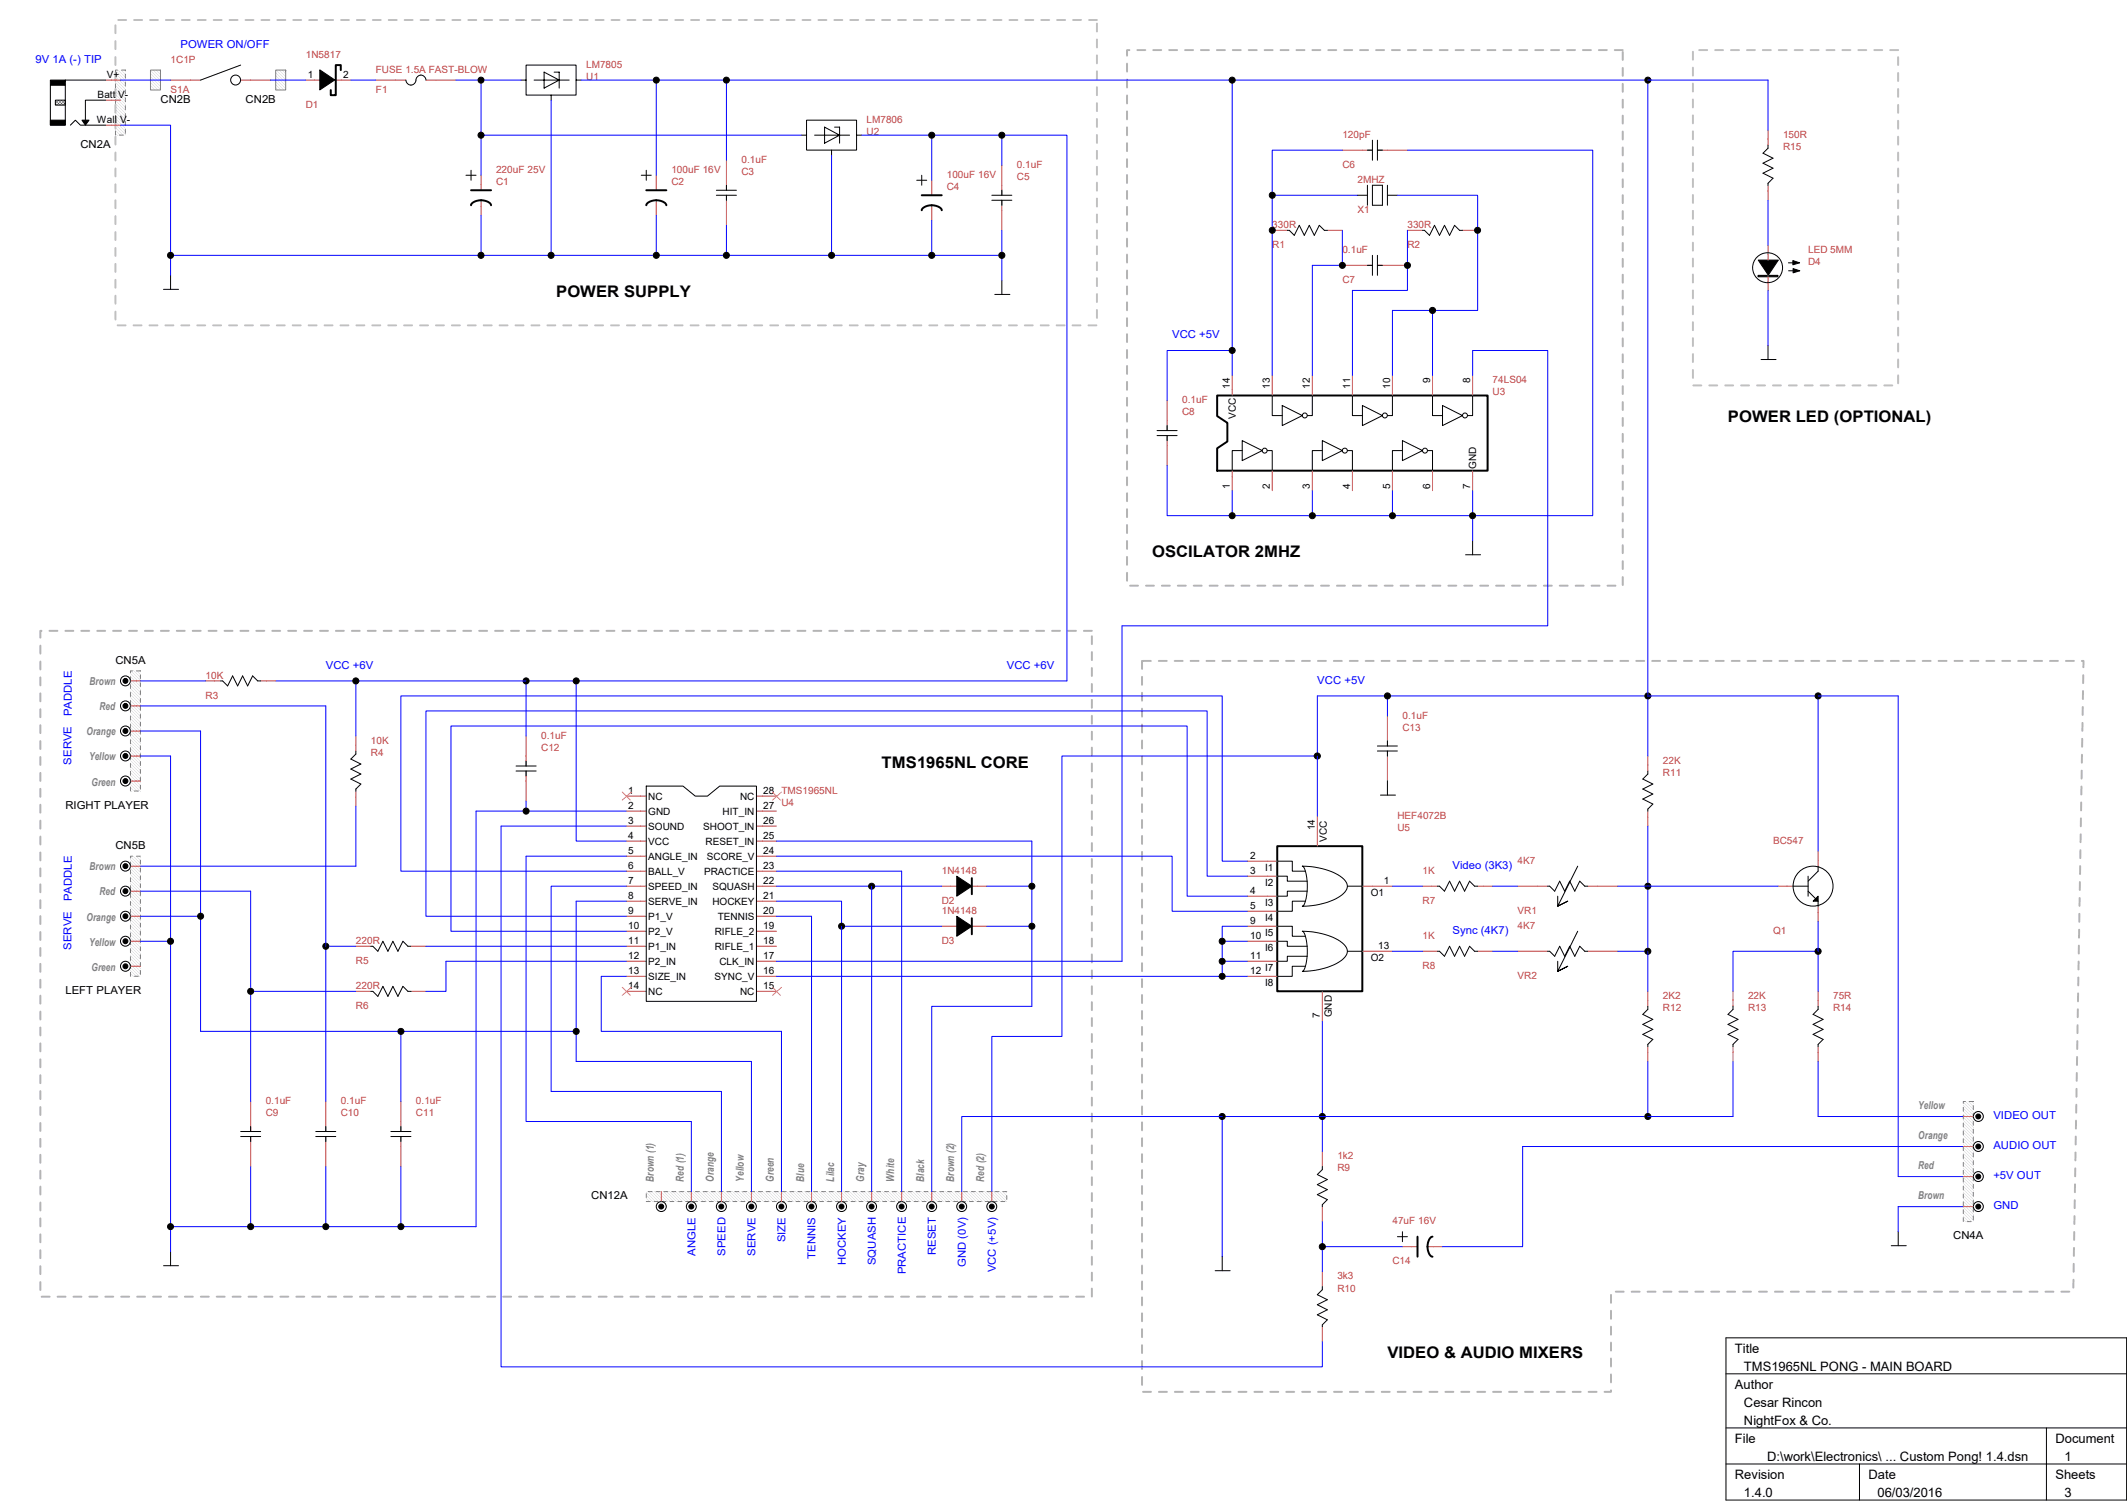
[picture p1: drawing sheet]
<svg xmlns="http://www.w3.org/2000/svg" width="594mm" height="420mm" viewBox="0 0 594 420" stroke-linecap="round" stroke-linejoin="round" font-family="sans-serif">
<path d="M472.8 14h57.4v93.7h-57.4z" fill="none" stroke="#c0c0c0" stroke-width=".55" stroke-dasharray="2.2 2.2"/>
<path d="M548.4 307.7h2.8v33.6h-2.8z" fill="#fff"/>
<path d="M548.4 307.7h2.8v33.6h-2.8z" fill-rule="evenodd" fill="#c0c0c0" stroke="#808080" stroke-width=".28" stroke-dasharray="1.1 1.1"/>
<path d="M77 19.6h2.8v5.5h-2.8z" fill="#fff"/>
<path d="M77 19.6v5.5h2.8v-5.5z" fill-rule="evenodd" fill="#c0c0c0" stroke="#808080" stroke-width=".28"/>
<path d="M42 19.6h2.8v5.5h-2.8z" fill="#fff"/>
<path d="M42 19.6v5.5h2.8v-5.5z" fill-rule="evenodd" fill="#c0c0c0" stroke="#808080" stroke-width=".28"/>
<path d="M180.5 332.9h100.7v2.8h-100.7z" fill="#fff"/>
<path d="M180.5 332.9h100.7v2.8h-100.7z" fill-rule="evenodd" fill="#c0c0c0" stroke="#808080" stroke-width=".28" stroke-dasharray="1.1 1.1"/>
<path d="M32.3 19.6h2.7v18.1h-2.7z" fill="#fff"/>
<path d="M32.3 19.6h2.7v18.1h-2.7z" fill-rule="evenodd" fill="#c0c0c0" stroke="#808080" stroke-width=".28" stroke-dasharray="1.1 1.1"/>
<path d="M314.8 14h138.4v149.6h-138.4zM11.3 176.2h293.7v186h-293.7zM319 184.6v204.2h131v-28h129.1l2.8-176.2h-262.9" fill="none" stroke="#b4b4b4" stroke-width=".55" stroke-dasharray="2.2 2.2"/>
<path d="M32.3 5.6h274.1v85.3h-274.1z" fill="none" stroke="#c0c0c0" stroke-width=".55" stroke-dasharray="2.2 2.2"/>
<g fill="none" stroke="#000" stroke-width=".28">
<path d="M67.2 18.2l-11.2 4.2M146.9 18.2h14v8.4h-14zM14.1 23.8h4.1v11.1h-4.1zM18.3 22.4h11.2M19.7 35l1.4-1.4 1.4 1.4h7M29.5 28h-5.7v5.6M113.4 22.4a1.46 1.46 0 0 0 1.6 1.4 1.46 1.46 0 0 0 1.2-1.8 1.4 1.4 0 0 1 2-.9l.6 .7 .2 .6M145.5 22.4h1.4M149.2 22.4h9.8M152 20.2l4.2 2.2-4.2 2.2zM153.9 26.6v1.4M154.8 20.2h1.4v4.4"/>
<path d="M160.9 22.4h1.4M223.9 37.8h1.4M225.3 33.6h13.9v8.3h-13.9zM227.5 37.8h9.8M230.3 35.5l4.2 2.3-4.2 2.2zM233.1 35.5h1.4v4.5M239.3 37.8h1.4M383.3 39.2v5.6M384.7 39.2v5.6M130.1 49h2.9M131.6 47.6v2.8M179.1 49h2.8"/>
<path d="M180.5 47.6v2.8M200.1 53.1h5.6M200.1 54.5h5.6M202.9 51.8v1.3M202.9 54.5v1.4M232.3 42v1.3M256 50.4h2.8M257.4 49v2.8M277 54.5h5.6M277 55.9h5.6M279.8 53.1v1.4M279.8 55.9v1.4"/>
<path d="M379.1 54.5h2.8M381.9 51.8v5.5M381.9 42h1.4M383.3 51.8h2.8v5.5h-2.8zM384.7 42h1.4M387.5 54.5h2.8M387.5 51.8v5.5M493.8 40.6v.8l-1.4 1.4 2.8 1.4-2.8 1.4 2.8 1.4-2.8 1.4 2.8 1.4-1.4 1.4v.6M47.6 76.9v3.9M279.8 78.3v4M359.6 64.3h.5l1.4 1.4 1.4-2.8 1.4 2.8 1.4-2.8 1.4 2.8 1.4-2.8 1.4 1.4h.8M381.9 74.1h1.4"/>
<path d="M383.3 71.3v5.6M384.7 71.3v5.6M384.7 74.1h1.4M397.3 64.3h.6l1.4 1.4 1.4-2.8 1.4 2.8 1.4-2.8 1.4 2.8 1.4-2.8 1.4 1.4h.8M499.5 73.4h1.7M499.5 75.6h1.8M45.7 80.8h4.2M277.8 82.3h4.3M493.8 96.5v3.9M326 118.9v1.4M355.3 110.5v5.6h2.8M358.1 113.3l5.6 2.8-5.6 2.8z"/>
<path d="M366.5 110.5v5.6h-1.4M377.7 110.5v5.6h2.8M380.5 113.3l5.6 2.8-5.6 2.8zM388.9 110.5v5.6h-1.4M400.1 110.5v5.6h2.8M402.9 113.3l5.6 2.8-5.6 2.8zM411.3 110.5v5.6h-1.4M491.9 100.4h4.2M323.2 120.3h5.6M323.2 121.7h5.6M326 121.7v1.4M347 123.1l5.5 2.8-5.5 2.8z"/>
<path d="M347 125.9h-2.8v5.6M353.9 125.9h1.4v5.6M369.3 123.1l5.6 2.8-5.6 2.8zM369.3 125.9h-2.8v5.6M376.3 125.9h1.4v5.6M391.7 123.1l5.6 2.8-5.6 2.8zM391.7 125.9h-2.8v5.6M398.7 125.9h1.4v5.6M409.3 155h4.2M411.3 151.1v3.9M61.6 190.2h.6l1.4 1.4 1.4-2.8 1.4 2.8 1.4-2.8 1.4 2.8 1.4-2.8 1.4 1.4h.8M99.4 209.8v.9l-1.4 1.3 2.8 1.4-2.8 1.4 2.8 1.4-2.8 1.4 2.8 1.4-1.4 1.4v.6"/>
<path d="M144.1 214h5.6M144.1 215.4h5.6M146.9 212.6v1.4M146.9 215.4v1.4M180.5 219.6h10.3l3.4 2.8h3.4l3.4-2.8h10.3v60.1h-30.8zM384.7 208.4h5.6M384.7 209.8h5.6M387.5 207v1.4M387.5 209.8v1.4M387.5 218.2v3.9M460.2 215.4v.8l-1.4 1.4 2.8 1.4-2.8 1.4 2.8 1.4-2.8 1.4 2.8 1.4-1.4 1.4v.6M385.6 222.1h4.2"/>
<path d="M356.7 240.6h4.2v2.8h3.7M356.7 244.8h2.9v1.4h5.5M356.7 258.8h4.2v2.8h3.7M363.7 242a17.3 17.3 0 0 1 11.9 3.9 2.6 2.6 0 0 1-.8 4.1 19.2 19.2 0 0 1-11.1 3.2l.4-.2a14.5 14.5 0 0 0 .7-8.6l-.4-1.7zM364.6 251.8h-3.7v2.8h-4.2M365.1 249h-5.5v1.4h-2.9M376.3 247.6h4.2M401.5 247.6h.6l1.4 1.4 1.4-2.8 1.4 2.8 1.4-2.8 1.4 2.8 1.4-2.8 1.4 1.4h.8M432.3 247.6h.5l1.4 1.4 1.4-2.8 1.4 2.8 1.4-2.8 1.4 2.8 1.4-2.8 1.4 1.4h.9M440.7 242l-5.6 11.2 2.8-1.4-2.8 1.4v-2.8M500.8 247.6h4.2M505 244.8v5.6"/>
<path d="M505 249l2.8 2.8v1.4M507.8 242v1.4l-2.8 2.8M103.6 264.4h.5l1.4 1.3 1.4-2.7 1.4 2.7 1.4-2.7 1.4 2.7 1.4-2.7 1.4 1.4h.9M103.6 276.9h.5l1.4 1.4 1.4-2.8 1.4 2.8 1.4-2.8 1.4 2.8 1.4-2.8 1.4 1.4h.9M356.7 263h2.9v1.4h5.5M363.7 260.2a17.3 17.3 0 0 1 11.9 3.9 2.6 2.6 0 0 1-.8 4.1 19.4 19.4 0 0 1-11.1 3.2l.4-.2a14.5 14.5 0 0 0 .7-8.6l-.4-1.8zM364.6 269.9h-3.7v2.9h-4.2M365.1 267.1h-5.5v1.4h-2.9M376.3 265.7h4.2M401.5 265.7h.6l1.4 1.4 1.4-2.7 1.4 2.7 1.4-2.7 1.4 2.7 1.4-2.7 1.4 1.3h.8M432.3 265.7h.5l1.4 1.4 1.4-2.7 1.4 2.7 1.4-2.7 1.4 2.7 1.4-2.7 1.4 1.3h.9M440.7 260.2l-5.6 11.2 2.8-1.5-2.8 1.5v-2.9"/>
<path d="M460.2 281.1v.9l-1.4 1.4 2.8 1.4-2.8 1.4 2.8 1.4-2.8 1.4 2.8 1.4-1.4 1.4v.5M484 281.1v.9l-1.4 1.4 2.8 1.4-2.8 1.4 2.8 1.4-2.8 1.4 2.8 1.4-1.4 1.4v.5M507.8 281.1v.9l-1.4 1.4 2.8 1.4-2.8 1.4 2.8 1.4-2.8 1.4 2.8 1.4-1.4 1.4v.5M67.2 316.1h5.6M67.2 317.5h5.6M70 314.7v1.4M70 317.5v1.4M88.2 316.1h5.6M88.2 317.5h5.6M91 314.7v1.4M91 317.5v1.4M109.2 316.1h5.6"/>
<path d="M109.2 317.5h5.6M112 314.7v1.4M112 317.5v1.4M369.3 325.9v.8l-1.4 1.4 2.8 1.4-2.8 1.4 2.8 1.4-2.8 1.4 2.8 1.4-1.4 1.4v.6M45.7 353.6h4.2M47.6 349.7v3.9M339.4 355h4.2M341.4 351.1v3.9M369.3 359.5v.8l-1.4 1.4 2.8 1.4-2.8 1.4 2.8 1.4-2.8 1.4 2.8 1.4-1.4 1.4v.5M390.3 345.5h2.8M391.7 344.1v2.8M528.2 348h4.2"/>
<path d="M530.2 344.1v3.9"/>
<circle cx="65.8" cy="22.4" r="1.39"/>
<circle cx="493.7" cy="74.8" r="4.2"/>
<circle cx="364.4" cy="116.1" r=".69"/>
<circle cx="386.8" cy="116.1" r=".69"/>
<circle cx="409.2" cy="116.1" r=".69"/>
<circle cx="353.2" cy="125.9" r=".69"/>
<circle cx="375.6" cy="125.9" r=".7"/>
<circle cx="398" cy="125.9" r=".69"/>
<circle cx="506.4" cy="247.6" r="5.6"/>
<circle cx="552.6" cy="311.9" r="1.39"/>
<circle cx="552.6" cy="328.7" r="1.39"/>
<circle cx="552.6" cy="337.1" r="1.39"/>
<circle cx="552.6" cy="320.3" r="1.39"/>
</g>
<g fill="none" stroke="#c04040" stroke-width=".28">
<path d="M29.5 22.4h4.1M29.5 35h4.1M29.5 28h4.1M47.6 22.4h8.4M67.2 22.4h8.4M85.4 22.4h4.2M93.8 22.4h4.2M105 22.4h8.4M119 22.4h8.4M493.8 36.4v4.2M134.4 49v4.1M134.4 55.9v4.2"/>
<path d="M183.3 49v4.1M183.3 55.9v4.2M202.9 44.8v8.3M202.9 54.5v8.4M260.2 50.4v4.1M260.2 57.3v4.3M279.8 46.2v8.3M279.8 55.9v8.4M374.9 42h8.4M384.7 42h8.4M493.8 51.8v4.1M355.3 64.3h4.3"/>
<path d="M370.7 64.3h4.2M374.9 74.1h8.4M384.7 74.1h8.4M393.1 64.3h4.2M408.5 64.3h4.2M493.8 68.5v4.2M493.8 76.9v4.2M326 111.9v8.4M344.2 104.9v5.6M355.3 104.9v5.6M366.5 104.9v5.6M377.7 104.9v5.6"/>
<path d="M388.9 104.9v5.6M400.1 104.9v5.6M411.3 104.9v5.6M326 121.7v8.4M344.2 131.5v5.6M355.3 131.5v5.6M366.5 131.5v5.6M377.7 131.5v5.6M388.9 131.5v5.6M400.1 131.5v5.6M411.3 131.5v5.6M57.4 190.2h4.2"/>
<path d="M72.8 190.2h4.2M99.4 205.6v4.2M146.9 205.6v8.4M146.9 215.4v8.4M387.5 200v8.4M387.5 209.8v8.4M460.2 211.2v4.2M99.4 221v4.2M174.9 222.4h5.6M174.9 226.6h5.6M174.9 230.8h5.6M174.9 235h5.6"/>
<path d="M174.9 239.2h5.6M211.3 222.4h5.6M211.3 226.6h5.6M211.3 230.8h5.6M211.3 235h5.6M211.3 239.2h5.6M367.9 228v8.4M460.2 226.6v4.2M507.8 237.8v4.2M174.9 247.6h5.6M174.9 243.4h5.6M174.9 251.8h5.6"/>
<path d="M174.9 256h5.6M211.3 247.6h5.6M211.3 243.4h5.6M211.3 251.8h5.6M211.3 256h5.6M263 258.8h4.2M263 247.6h4.2M271.4 258.8h4.2M271.4 247.6h4.2M348.4 240.6h8.3M348.4 244.8h8.3M348.4 250.4h8.3"/>
<path d="M348.4 254.6h8.3M348.4 258.8h8.3M380.5 247.6h8.4M397.3 247.6h4.2M412.7 247.6h4.2M423.9 247.6h8.4M443.5 247.6h8.4M496.6 247.6h4.2M507.8 253.2v4.2M99.4 264.4h4.2M99.4 276.9h4.2M114.8 264.4h4.2"/>
<path d="M114.8 276.9h4.2M174.9 268.5h5.6M174.9 272.8h5.6M174.9 260.2h5.6M174.9 264.4h5.6M174.9 276.9h5.6M211.3 268.5h5.6M211.3 272.8h5.6M211.3 260.2h5.6M211.3 264.4h5.6M211.3 276.9h5.6M348.4 263h8.3"/>
<path d="M348.4 268.5h8.3M348.4 272.8h8.3M369.3 276.9v8.4M380.5 265.7h8.4M397.3 265.7h4.2M412.7 265.7h4.2M423.9 265.7h8.4M443.5 265.7h8.4M460.2 276.9v4.2M484 276.9v4.2M507.8 276.9v4.2M460.2 292.3v4.2"/>
<path d="M484 292.3v4.2M507.8 292.3v4.2M70 307.7v8.4M70 317.5v8.4M91 307.7v8.4M91 317.5v8.4M112 307.7v8.4M112 317.5v8.4M548.4 311.9h2.8M369.3 321.7v4.2M369.3 337.1v4.2M548.4 320.3h2.8"/>
<path d="M548.4 328.7h2.8M548.4 337.1h2.8M369.3 355.3v4.2M391.7 348.3h4.2M398.7 348.3h4.2M369.3 370.6v4.2"/>
</g>
<g fill="#000" stroke="#000" stroke-width=".28">
<path d="M14.1 33.6v1.3h4.1v-1.3z" fill-rule="evenodd"/>
<path d="M14.1 22.4v1.3h4.1v-1.3z" fill-rule="evenodd"/>
</g>
<g fill="#000" stroke="#000" stroke-width=".28">
<path d="M15.5 28h2.7v1.4h-2.7zM22.9 33.6h2l-1.1 1.4zM89.3 19.5l4.2 2.8-4.2 2.8zM491.1 72.7h5.6l-2.8 4.2zM491 76.9h5.6v.4h-5.6zM500.8 72.8l1.8 .6-1.8 .6zM500.8 75l1.9 .6-1.9 .6zM267.2 244.8l4.2 2.8-4.2 2.8zM267.2 256l4.2 2.8-4.2 2.8zM507.8 250.4v1.4h-1.4z"/>
<circle cx="134.3" cy="22.4" r=".84"/>
<circle cx="134.3" cy="37.8" r=".84"/>
<circle cx="183.3" cy="22.4" r=".84"/>
<circle cx="202.9" cy="22.4" r=".84"/>
<circle cx="260.2" cy="37.8" r=".84"/>
<circle cx="279.8" cy="37.8" r=".84"/>
<circle cx="344.2" cy="22.4" r=".84"/>
<circle cx="460.2" cy="22.4" r=".84"/>
<circle cx="355.3" cy="54.5" r=".84"/>
<circle cx="47.6" cy="71.3" r=".84"/>
<circle cx="134.3" cy="71.3" r=".84"/>
<circle cx="153.9" cy="71.3" r=".84"/>
<circle cx="183.3" cy="71.3" r=".84"/>
<circle cx="202.9" cy="71.3" r=".84"/>
<circle cx="232.3" cy="71.3" r=".84"/>
<circle cx="260.2" cy="71.3" r=".85"/>
<circle cx="279.8" cy="71.3" r=".85"/>
<circle cx="355.3" cy="64.3" r=".84"/>
<circle cx="374.9" cy="74.1" r=".84"/>
<circle cx="393.1" cy="74.1" r=".84"/>
<circle cx="412.7" cy="64.3" r=".84"/>
<circle cx="344.2" cy="97.9" r=".84"/>
<circle cx="400.1" cy="86.7" r=".85"/>
<circle cx="344.2" cy="144.1" r=".84"/>
<circle cx="366.5" cy="144.1" r=".84"/>
<circle cx="388.9" cy="144.1" r=".84"/>
<circle cx="411.3" cy="144.1" r=".84"/>
<circle cx="146.9" cy="190.2" r=".84"/>
<circle cx="160.9" cy="190.2" r=".84"/>
<circle cx="387.5" cy="194.4" r=".84"/>
<circle cx="460.2" cy="194.4" r=".84"/>
<circle cx="507.8" cy="194.4" r=".85"/>
<circle cx="146.9" cy="226.6" r=".84"/>
<circle cx="288.2" cy="258.7" r=".84"/>
<circle cx="288.2" cy="247.6" r=".84"/>
<circle cx="460.2" cy="247.6" r=".84"/>
<circle cx="341.4" cy="262.9" r=".84"/>
<circle cx="341.4" cy="272.7" r=".84"/>
<circle cx="341.4" cy="268.5" r=".84"/>
<circle cx="460.2" cy="265.8" r=".84"/>
<circle cx="507.8" cy="265.8" r=".84"/>
<circle cx="369.3" cy="311.9" r=".84"/>
<circle cx="460.2" cy="311.9" r=".84"/>
<circle cx="552.5" cy="311.9" r=".69"/>
<circle cx="552.5" cy="328.7" r=".69"/>
<circle cx="552.5" cy="320.3" r=".69"/>
<circle cx="552.5" cy="337.1" r=".69"/>
<circle cx="369.3" cy="348.3" r=".85"/>
</g>
<g fill="none" stroke="#000" stroke-width=".55">
<path d="M95.2 19.6v-1.4h-1.4v8.4h-1.4v-1.4M131.6 57.3v-.2a3.8 3.8 0 0 1 5.5 0l.1 .2M131.6 53.1h5.6M180.5 57.3a3.1 3.1 0 0 1 3.4-1.3l1 .2a1.55 1.55 0 0 1 1.2 1.1M180.5 53.1h5.6M257.4 58.7a3.4 3.4 0 0 1 4.1-1.2l1.1 .5 .4 .7M257.4 54.5h5.6M340 110.5h75.5v21h-75.5v-6.3l2.8-1.9v-5.2l-2.8-1.9zM356.7 236.4h23.8v40.5h-23.8zM271.4 245.3v4.5M271.4 256.5v4.5M395.9 345.5v5.6"/>
<path d="M400.1 345.5a3.2 3.2 0 0 0-1.3 3.6l.5 1.4 .8 .6"/>
</g>
<g fill="none" stroke="#00f" stroke-width=".28">
<path d="M33.6 22.4h14M33.6 35h14v36.3M75.6 22.4h9.8M98 22.4h7M127.4 22.4h18.1M134.4 37.8h89.5M134.4 22.4v26.6M153.9 28v43.3M162.3 22.4h181.9M183.3 22.4v26.6M202.9 22.4v22.4M240.7 37.8h39.1"/>
<path d="M260.2 37.8v12.6M279.8 37.8h18.2v152.4h-221M279.8 37.8v8.4M344.2 22.4h116v188.8M344.2 22.4v82.5M460.2 22.4h33.6v14M232.3 43.3v28M374.9 42h-19.6v12.5M379.1 54.5h-23.8v50.4M390.3 54.5h22.4v32.2h-12.6M393.1 42h51.8v102.1h-33.6v-7M493.8 55.9v12.6"/>
<path d="M47.6 71.3h232.2M47.6 71.3v5.6M134.4 60.1v11.2M183.3 60.1v11.2M202.9 62.9v8.4M260.2 61.6v9.7M279.8 64.3v14M374.9 64.3v9.8h-8.4v30.8M393.1 64.3v16.8h-15.4v23.8M344.2 97.9h-18.2v14M400.1 86.7h-11.2v18.2M400.1 86.7v18.2"/>
<path d="M493.8 81.1v15.4M411.3 104.9v-7h21v76.9h-118.9v93.7h-96.5M326 130.1v14h18.2M344.2 137.1v7M366.5 137.1v7M388.9 137.1v7M344.2 144.1h67.1v7M99.4 190.2v15.4M146.9 190.2v15.4M160.9 190.2v44.8h14M387.5 194.4v5.6M507.8 194.4v43.4"/>
<path d="M367.9 211.2v-16.8h162.3v134.3h18.2M99.4 225.2v16.8M146.9 223.8v2.8M174.9 226.6h-41.9v116.1h-85.4M174.9 230.8h-35v151h229.4v-7M174.9 239.2h-28v74.1h46.2M216.9 239.2h110.5v15.4h21M216.9 235h71.3v46.1M460.2 230.8v46.1M56 256v32.1h104.9M70 249v58.7M160.9 251.8h14"/>
<path d="M174.9 247.6h-21v57.3h47.6M216.9 256h9.8M216.9 251.8h18.1v7h28M216.9 247.6h46.1M216.9 243.4h34.9M275.6 247.6h12.6M275.6 258.8h12.6M348.4 250.4h-16.8v-47.6h-205.6v57.4h48.9M348.4 244.8h-11.2v-46.2h-218.2v57.4h55.9M348.4 240.6h-7v-46.2h-229.4v49h62.9M348.4 258.8h-7v4.2M388.9 247.6h8.4"/>
<path d="M416.9 247.6h7M451.9 247.6h44.7M507.8 257.4v19.5M47.6 263v86.7M70 276.9h29.4M91 264.4v43.3M124.6 268.5v8.4h-5.6M174.9 272.8h-7v15.3h50.4M216.9 272.8h131.5M348.4 268.5h-7v4.3M348.4 263h-7v5.5M388.9 265.7h8.4"/>
<path d="M416.9 265.7h7M451.9 265.7h8.3M507.8 265.7h-23.8v11.2M112 288.1v19.6M369.3 285.3v36.4M460.2 296.5v15.4M484 296.5v15.4h-142.6v39.2M507.8 296.5v15.4h40.6M460.2 311.9h.1M70 325.9v16.8M91 325.9v16.8M112 325.9v16.8"/>
<path d="M548.4 320.3h-123.1v28h-22.4M548.4 337.1h-18.2v7M369.3 341.3v14M369.3 348.3h22.4"/>
</g>
<path d="M173.8 221.3l2.2 2.2M176.3 221.3l-2.5 2.2M215.8 221.3l2.2 2.2M218.3 221.3l-2.5 2.2M173.8 275.8l2.2 2.3M176.3 275.8l-2.5 2.3M215.8 275.8l2.2 2.3M218.3 275.8l-2.5 2.3" fill="none" stroke="#ff7e7e" stroke-width=".28"/>
<path d="M36.4 187.4h2.8v33.6h-2.8z" fill="#c0c0c0" stroke="#808080" stroke-width=".28" stroke-dasharray="1.1 1.1"/>
<g fill="none" stroke="#000" stroke-width=".28">
<circle cx="35" cy="190.2" r="1.39"/>
<circle cx="35" cy="197.2" r="1.39"/>
<circle cx="35" cy="218.2" r="1.39"/>
<circle cx="35" cy="211.2" r="1.39"/>
<circle cx="35" cy="204.2" r="1.39"/>
</g>
<g fill="#000" stroke="#000" stroke-width=".28">
<circle cx="35" cy="190.2" r=".69"/>
<circle cx="35" cy="197.2" r=".69"/>
<circle cx="35" cy="204.2" r=".69"/>
<circle cx="35" cy="211.2" r=".69"/>
<circle cx="35" cy="218.2" r=".69"/>
</g>
<path d="M36.4 190.2h2.8M36.4 197.2h2.8M36.4 204.2h2.8M36.4 211.2h2.8M36.4 218.2h2.8" fill="none" stroke="#c04040" stroke-width=".28"/>
<path d="M39.2 190.2h18.2M39.2 197.2h51.8M39.2 204.2h16.8M39.2 211.2h8.4" fill="none" stroke="#00f" stroke-width=".28"/>
<path d="M36.4 239.2h2.8v33.5h-2.8z" fill="#c0c0c0" stroke="#808080" stroke-width=".28" stroke-dasharray="1.1 1.1"/>
<g fill="none" stroke="#000" stroke-width=".28">
<path d="M482.1 373.7h111.9v45.4h-111.9zM482.1 383.8h111.9M482.1 398.9h111.9M571.6 398.9v20.2M482.1 409h111.9M519.4 409v10.1"/>
<circle cx="35" cy="248.9" r="1.39"/>
<circle cx="35" cy="256" r="1.39"/>
<circle cx="35" cy="242" r="1.39"/>
<circle cx="35" cy="269.9" r="1.39"/>
<circle cx="35" cy="262.9" r="1.39"/>
<circle cx="184.7" cy="337.1" r="1.39"/>
<circle cx="193.1" cy="337.1" r="1.39"/>
<circle cx="201.5" cy="337.1" r="1.39"/>
<circle cx="209.9" cy="337.1" r="1.39"/>
<circle cx="218.3" cy="337.1" r="1.39"/>
<circle cx="226.7" cy="337.1" r="1.39"/>
<circle cx="235.1" cy="337.1" r="1.39"/>
<circle cx="243.4" cy="337.1" r="1.39"/>
<circle cx="251.8" cy="337.1" r="1.39"/>
<circle cx="260.2" cy="337.1" r="1.39"/>
<circle cx="268.6" cy="337.1" r="1.39"/>
<circle cx="277" cy="337.1" r="1.39"/>
</g>
<g fill="#000" stroke="#000" stroke-width=".28">
<circle cx="99.4" cy="190.2" r=".84"/>
<circle cx="367.9" cy="211.2" r=".85"/>
<circle cx="35" cy="256" r=".69"/>
<circle cx="35" cy="242" r=".69"/>
<circle cx="35" cy="248.9" r=".69"/>
<circle cx="56" cy="256" r=".84"/>
<circle cx="235.1" cy="258.7" r=".84"/>
<circle cx="243.5" cy="247.6" r=".84"/>
<circle cx="35" cy="269.9" r=".69"/>
<circle cx="35" cy="262.9" r=".69"/>
<circle cx="47.6" cy="262.9" r=".84"/>
<circle cx="70" cy="276.9" r=".84"/>
<circle cx="91" cy="264.3" r=".84"/>
<circle cx="112" cy="288.1" r=".84"/>
<circle cx="160.9" cy="288.1" r=".84"/>
<circle cx="341.4" cy="311.9" r=".84"/>
<circle cx="184.7" cy="337.1" r=".69"/>
<circle cx="193.1" cy="337.1" r=".69"/>
<circle cx="201.5" cy="337.1" r=".69"/>
<circle cx="209.9" cy="337.1" r=".69"/>
<circle cx="218.3" cy="337.1" r=".69"/>
<circle cx="226.7" cy="337.1" r=".69"/>
<circle cx="235" cy="337.1" r=".69"/>
<circle cx="243.4" cy="337.1" r=".69"/>
<circle cx="251.8" cy="337.1" r=".69"/>
<circle cx="260.2" cy="337.1" r=".69"/>
<circle cx="268.6" cy="337.1" r=".69"/>
<circle cx="277" cy="337.1" r=".69"/>
<circle cx="47.6" cy="342.7" r=".84"/>
<circle cx="70" cy="342.7" r=".84"/>
<circle cx="91" cy="342.7" r=".84"/>
<circle cx="112" cy="342.7" r=".84"/>
</g>
<g fill="none" stroke="#c04040" stroke-width=".28">
<path d="M36.4 242h2.8M36.4 249h2.8M36.4 256h2.8M36.4 263h2.8M36.4 269.9h2.8M184.7 332.9v2.8M193.1 332.9v2.8M201.5 332.9v2.8M209.9 332.9v2.8M218.3 332.9v2.8M226.7 332.9v2.8M235 332.9v2.8"/>
<path d="M243.5 332.9v2.8M251.8 332.9v2.8M260.2 332.9v2.8M268.6 332.9v2.8M277 332.9v2.8"/>
</g>
<g fill="none" stroke="#00f" stroke-width=".28">
<path d="M91 197.2v67.2h8.4M47.6 211.2v51.8h-8.4M56 204.2v51.8h-16.8M367.9 228v-16.8h-71.3v78.3h-19.6v43.4M39.2 242h60.2M39.2 249h30.8M160.9 251.8v44.7h49v36.4M226.7 256v76.9M235 258.8v74.1M243.5 247.6v85.3M251.8 243.4v89.5M119 264.4h55.9"/>
<path d="M124.6 268.5h50.3M218.3 288.1v44.8M288.2 281.1h-28v51.8M193.1 313.3v19.6M201.5 304.9v28M341.4 311.9h-72.8v21"/>
</g>
<g font-size="4.5">
<text x="155.3" y="83">POWER SUPPLY</text>
<text x="482.6" y="117.9">POWER LED (OPTIONAL)</text>
<text x="321.8" y="155.7">OSCILATOR 2MHZ</text>
<text x="246.2" y="214.4">TMS1965NL CORE</text>
<text x="387.5" y="379.5">VIDEO &amp; AUDIO MIXERS</text>
</g>
<g font-size="3.6">
<text x="484.6" y="378">Title</text>
<text x="487.1" y="383">TMS1965NL PONG - MAIN BOARD</text>
<text x="484.6" y="388">Author</text>
<text x="487.1" y="393.1">Cesar Rincon</text>
<text x="487.1" y="398.1">NightFox &amp; Co.</text>
<text x="484.6" y="403.2">File</text>
<text x="574.1" y="403.2">Document</text>
<text x="484.6" y="413.2">Revision</text>
<text x="493.6" y="408.2">D:\work\Electronics\ ... Custom Pong! 1.4.dsn</text>
<text x="521.9" y="413.2">Date</text>
<text x="574.1" y="413.2">Sheets</text>
<text x="576.6" y="408.2">1</text>
<text x="487.1" y="418.3">1.4.0</text>
<text x="524.4" y="418.3">06/03/2016</text>
<text x="576.6" y="418.3">3</text>
</g>
<g font-size="3.1" fill="#00f">
<text x="9.9" y="17.5">9V 1A (-) TIP</text>
<text x="50.4" y="13.3">POWER ON/OFF</text>
<text x="327.4" y="94.4">VCC +5V</text>
<text x="91" y="186.8">VCC +6V</text>
<text x="281.2" y="186.8">VCC +6V</text>
<text x="367.9" y="190.9">VCC +5V</text>
<text x="20" y="200" transform="rotate(-90 20 200)">PADDLE</text>
<text x="20" y="213.6" transform="rotate(-90 20 213.6)">SERVE</text>
<text x="405.7" y="242.7">Video (3K3)</text>
<text x="20" y="251.8" transform="rotate(-90 20 251.8)">PADDLE</text>
<text x="405.7" y="260.9">Sync (4K7)</text>
<text x="20" y="265.3" transform="rotate(-90 20 265.3)">SERVE</text>
<text x="556.8" y="312.6">VIDEO OUT</text>
<text x="556.8" y="321">AUDIO OUT</text>
<text x="556.8" y="329.4">+5V OUT</text>
<text x="556.8" y="337.8">GND</text>
<text x="219.4" y="347.1" transform="rotate(-90 219.4 347.1)">SIZE</text>
<text x="194.2" y="350.8" transform="rotate(-90 194.2 350.8)">ANGLE</text>
<text x="202.6" y="350.8" transform="rotate(-90 202.6 350.8)">SPEED</text>
<text x="211" y="350.8" transform="rotate(-90 211 350.8)">SERVE</text>
<text x="227.8" y="351.7" transform="rotate(-90 227.8 351.7)">TENNIS</text>
<text x="236.2" y="353.4" transform="rotate(-90 236.2 353.4)">HOCKEY</text>
<text x="244.6" y="353.4" transform="rotate(-90 244.6 353.4)">SQUASH</text>
<text x="261.3" y="350.6" transform="rotate(-90 261.3 350.6)">RESET</text>
<text x="269.8" y="353.9" transform="rotate(-90 269.8 353.9)">GND (0V)</text>
<text x="253" y="356" transform="rotate(-90 253 356)">PRACTICE</text>
<text x="278.2" y="355.5" transform="rotate(-90 278.2 355.5)">VCC (+5V)</text>
</g>
<g font-size="3.1">
<text x="44.8" y="28.7">CN2B</text>
<text x="68.6" y="28.7">CN2B</text>
<text x="22.5" y="41.3">CN2A</text>
<text x="32.3" y="185.4">CN5A</text>
<text x="18.3" y="225.9">RIGHT PLAYER</text>
<text x="32.3" y="237.1">CN5B</text>
<text x="18.3" y="277.7">LEFT PLAYER</text>
<text x="165.1" y="335">CN12A</text>
<text x="545.6" y="346.2">CN4A</text>
</g>
<g font-size="3.1" fill="#808080">
<text x="25" y="191.4">Brown</text>
<text x="27.8" y="198.4">Red</text>
<text x="24.1" y="205.5">Orange</text>
<text x="24.9" y="212.4">Yellow</text>
<text x="25.6" y="219.6">Green</text>
<text x="25" y="243.1">Brown</text>
<text x="27.8" y="250.1">Red</text>
<text x="24.1" y="257.2">Orange</text>
<text x="24.9" y="264.2">Yellow</text>
<text x="25.6" y="271.4">Green</text>
<text x="535.8" y="309.8">Yellow</text>
<text x="535.8" y="318.2">Orange</text>
<text x="535.8" y="326.6">Red</text>
<text x="182.6" y="330.1" transform="rotate(-90 182.6 330.1)">Brown (1)</text>
<text x="191" y="330.1" transform="rotate(-90 191 330.1)">Red (1)</text>
<text x="199.4" y="330.1" transform="rotate(-90 199.4 330.1)">Orange</text>
<text x="207.8" y="330.1" transform="rotate(-90 207.8 330.1)">Yellow</text>
<text x="216.2" y="330.1" transform="rotate(-90 216.2 330.1)">Green</text>
<text x="224.6" y="330.1" transform="rotate(-90 224.6 330.1)">Blue</text>
<text x="233" y="330.1" transform="rotate(-90 233 330.1)">Lilac</text>
<text x="241.4" y="330.1" transform="rotate(-90 241.4 330.1)">Gray</text>
<text x="249.7" y="330.1" transform="rotate(-90 249.7 330.1)">White</text>
<text x="258.1" y="330.1" transform="rotate(-90 258.1 330.1)">Black</text>
<text x="266.5" y="330.1" transform="rotate(-90 266.5 330.1)">Brown (2)</text>
<text x="274.9" y="330.1" transform="rotate(-90 274.9 330.1)">Red (2)</text>
<text x="535.8" y="335">Brown</text>
</g>
<g font-size="2.8" fill="#c04040">
<text x="47.6" y="17.6">1C1P</text>
<text x="85.4" y="16.2">1N5817</text>
<text x="105" y="20.4">FUSE 1.5A FAST-BLOW</text>
<text x="163.7" y="22.3">U1</text>
<text x="163.7" y="19">LM7805</text>
<text x="47.6" y="26">S1A</text>
<text x="105" y="26">F1</text>
<text x="85.4" y="30.2">D1</text>
<text x="242.1" y="34.4">LM7806</text>
<text x="242.1" y="37.7">U2</text>
<text x="374.9" y="38.5">120pF</text>
<text x="498" y="41.9">R15</text>
<text x="498" y="38.5">150R</text>
<text x="207.1" y="45.6">0.1uF</text>
<text x="284" y="46.9">0.1uF</text>
<text x="374.9" y="46.9">C6</text>
<text x="138.6" y="51.7">C1</text>
<text x="138.6" y="48.3">220uF 25V</text>
<text x="187.5" y="51.7">C2</text>
<text x="187.5" y="48.3">100uF 16V</text>
<text x="207.1" y="48.9">C3</text>
<text x="264.4" y="53.1">C4</text>
<text x="264.4" y="49.7">100uF 16V</text>
<text x="284" y="50.3">C5</text>
<text x="379.1" y="51.1">2MHZ</text>
<text x="379.1" y="59.5">X1</text>
<text x="355.3" y="63.7">330R</text>
<text x="393.1" y="63.7">330R</text>
<text x="355.3" y="69.3">R1</text>
<text x="374.9" y="70.7">0.1uF</text>
<text x="393.1" y="69.3">R2</text>
<text x="505" y="70.7">LED 5MM</text>
<text x="505" y="74.1">D4</text>
<text x="374.9" y="79.1">C7</text>
<text x="416.9" y="107.1">74LS04</text>
<text x="330.2" y="112.7">0.1uF</text>
<text x="416.9" y="110.4">U3</text>
<text x="330.2" y="116">C8</text>
<text x="57.4" y="189.6">10K</text>
<text x="57.4" y="195.2">R3</text>
<text x="391.7" y="200.8">0.1uF</text>
<text x="103.6" y="207.8">10K</text>
<text x="151.1" y="209.7">C12</text>
<text x="151.1" y="206.4">0.1uF</text>
<text x="391.7" y="204.2">C13</text>
<text x="103.6" y="211.2">R4</text>
<text x="464.5" y="213.4">22K</text>
<text x="218.3" y="221.8">TMS1965NL</text>
<text x="464.5" y="216.7">R11</text>
<text x="218.3" y="225.1">U4</text>
<text x="390.3" y="232.1">U5</text>
<text x="390.3" y="228.8">HEF4072B</text>
<text x="495.2" y="235.8">BC547</text>
<text x="263" y="244.2">1N4148</text>
<text x="397.3" y="244.2">1K</text>
<text x="423.9" y="241.4">4K7</text>
<text x="263" y="252.5">D2</text>
<text x="263" y="255.4">1N4148</text>
<text x="397.3" y="252.5">R7</text>
<text x="423.9" y="255.4">VR1</text>
<text x="99.4" y="263.7">220R</text>
<text x="263" y="263.7">D3</text>
<text x="397.3" y="262.3">1K</text>
<text x="423.9" y="259.5">4K7</text>
<text x="495.2" y="260.9">Q1</text>
<text x="99.4" y="269.3">R5</text>
<text x="397.3" y="270.7">R8</text>
<text x="423.9" y="273.5">VR2</text>
<text x="99.4" y="281.9">R6</text>
<text x="99.4" y="276.3">220R</text>
<text x="464.5" y="279.1">2K2</text>
<text x="488.2" y="279.1">22K</text>
<text x="512" y="279.1">75R</text>
<text x="464.5" y="282.5">R12</text>
<text x="488.2" y="282.5">R13</text>
<text x="512" y="282.5">R14</text>
<text x="74.2" y="311.8">C9</text>
<text x="74.2" y="308.5">0.1uF</text>
<text x="95.2" y="311.8">C10</text>
<text x="95.2" y="308.5">0.1uF</text>
<text x="116.2" y="311.8">C11</text>
<text x="116.2" y="308.5">0.1uF</text>
<text x="373.5" y="323.9">1k2</text>
<text x="373.5" y="327.2">R9</text>
<text x="388.9" y="342.1">47uF 16V</text>
<text x="388.9" y="353.3">C14</text>
<text x="373.5" y="357.4">3k3</text>
<text x="373.5" y="360.8">R10</text>
</g>
<g font-size="2.8">
<text x="29.8" y="21.8">V+</text>
<text x="86" y="21.8">1</text>
<text x="95.9" y="21.8">2</text>
<text x="27.3" y="27.4">Batt V-</text>
<text x="27" y="34.4">Wall V-</text>
<text x="399.5" y="107" transform="rotate(-90 399.5 107)">9</text>
<text x="410.6" y="107" transform="rotate(-90 410.6 107)">8</text>
<text x="343.5" y="108.6" transform="rotate(-90 343.5 108.6)">14</text>
<text x="354.7" y="108.6" transform="rotate(-90 354.7 108.6)">13</text>
<text x="365.9" y="108.6" transform="rotate(-90 365.9 108.6)">12</text>
<text x="377.1" y="108.6" transform="rotate(-90 377.1 108.6)">11</text>
<text x="388.3" y="108.6" transform="rotate(-90 388.3 108.6)">10</text>
<text x="345.2" y="116.9" transform="rotate(-90 345.2 116.9)">VCC</text>
<text x="412.3" y="130.9" transform="rotate(-90 412.3 130.9)">GND</text>
<text x="343.5" y="136.5" transform="rotate(-90 343.5 136.5)">1</text>
<text x="354.7" y="136.5" transform="rotate(-90 354.7 136.5)">2</text>
<text x="365.9" y="136.5" transform="rotate(-90 365.9 136.5)">3</text>
<text x="377.1" y="136.5" transform="rotate(-90 377.1 136.5)">4</text>
<text x="388.3" y="136.5" transform="rotate(-90 388.3 136.5)">5</text>
<text x="399.5" y="136.5" transform="rotate(-90 399.5 136.5)">6</text>
<text x="410.6" y="136.5" transform="rotate(-90 410.6 136.5)">7</text>
<text x="175.5" y="221.8">1</text>
<text x="213.2" y="221.8">28</text>
<text x="175.5" y="226">2</text>
<text x="181.1" y="223.4">NC</text>
<text x="181.1" y="227.6">GND</text>
<text x="201.8" y="227.6">HIT_IN</text>
<text x="206.7" y="223.4">NC</text>
<text x="213.2" y="226">27</text>
<text x="175.5" y="230.2">3</text>
<text x="181.1" y="231.8">SOUND</text>
<text x="196.4" y="231.8">SHOOT_IN</text>
<text x="213.2" y="230.2">26</text>
<text x="367.3" y="232" transform="rotate(-90 367.3 232)">14</text>
<text x="175.5" y="234.4">4</text>
<text x="175.5" y="238.6">5</text>
<text x="181.1" y="236">VCC</text>
<text x="197.1" y="236">RESET_IN</text>
<text x="213.2" y="234.4">25</text>
<text x="213.2" y="238.6">24</text>
<text x="349.2" y="240">2</text>
<text x="370.6" y="235.1" transform="rotate(-90 370.6 235.1)">VCC</text>
<text x="175.5" y="242.8">6</text>
<text x="181.1" y="240.2">ANGLE_IN</text>
<text x="181.1" y="244.4">BALL_V</text>
<text x="196.6" y="244.4">PRACTICE</text>
<text x="197.4" y="240.2">SCORE_V</text>
<text x="213.2" y="242.8">23</text>
<text x="349.2" y="244.2">3</text>
<text x="353.3" y="243.3">I1</text>
<text x="175.5" y="247">7</text>
<text x="175.5" y="251.1">8</text>
<text x="181.1" y="248.6">SPEED_IN</text>
<text x="199" y="248.6">SQUASH</text>
<text x="213.2" y="251.1">21</text>
<text x="213.2" y="247">22</text>
<text x="349.2" y="249.7">4</text>
<text x="353.3" y="247.5">I2</text>
<text x="382.8" y="250.3">O1</text>
<text x="386.5" y="247">1</text>
<text x="175.5" y="255.4">9</text>
<text x="181.1" y="252.8">SERVE_IN</text>
<text x="181.1" y="257">P1_V</text>
<text x="199" y="252.8">HOCKEY</text>
<text x="200.5" y="257">TENNIS</text>
<text x="213.2" y="255.4">20</text>
<text x="349.2" y="254">5</text>
<text x="353.3" y="253">I3</text>
<text x="353.3" y="257.3">I4</text>
<text x="175.5" y="259.5">10</text>
<text x="175.5" y="263.7">11</text>
<text x="181.1" y="261.2">P2_V</text>
<text x="199.6" y="261.2">RIFLE_2</text>
<text x="213.2" y="263.7">18</text>
<text x="213.2" y="259.5">19</text>
<text x="349.2" y="258.1">9</text>
<text x="349.2" y="262.3">10</text>
<text x="353.3" y="261.5">I5</text>
<text x="175.5" y="267.9">12</text>
<text x="181.1" y="265.4">P1_IN</text>
<text x="181.1" y="269.6">P2_IN</text>
<text x="199.6" y="265.4">RIFLE_1</text>
<text x="200.9" y="269.6">CLK_IN</text>
<text x="213.2" y="267.9">17</text>
<text x="349.2" y="267.9">11</text>
<text x="353.3" y="265.6">I6</text>
<text x="382.8" y="268.4">O2</text>
<text x="385" y="265.1">13</text>
<text x="175.5" y="272.1">13</text>
<text x="181.1" y="273.8">SIZE_IN</text>
<text x="199.6" y="273.8">SYNC_V</text>
<text x="213.2" y="272.1">16</text>
<text x="349.2" y="272.1">12</text>
<text x="353.3" y="271.2">I7</text>
<text x="353.3" y="275.4">I8</text>
<text x="175.5" y="276.3">14</text>
<text x="181.1" y="278">NC</text>
<text x="206.7" y="278">NC</text>
<text x="213.2" y="276.3">15</text>
<text x="368.7" y="284.5" transform="rotate(-90 368.7 284.5)">7</text>
<text x="372" y="284.2" transform="rotate(-90 372 284.2)">GND</text>
</g>
</svg>
